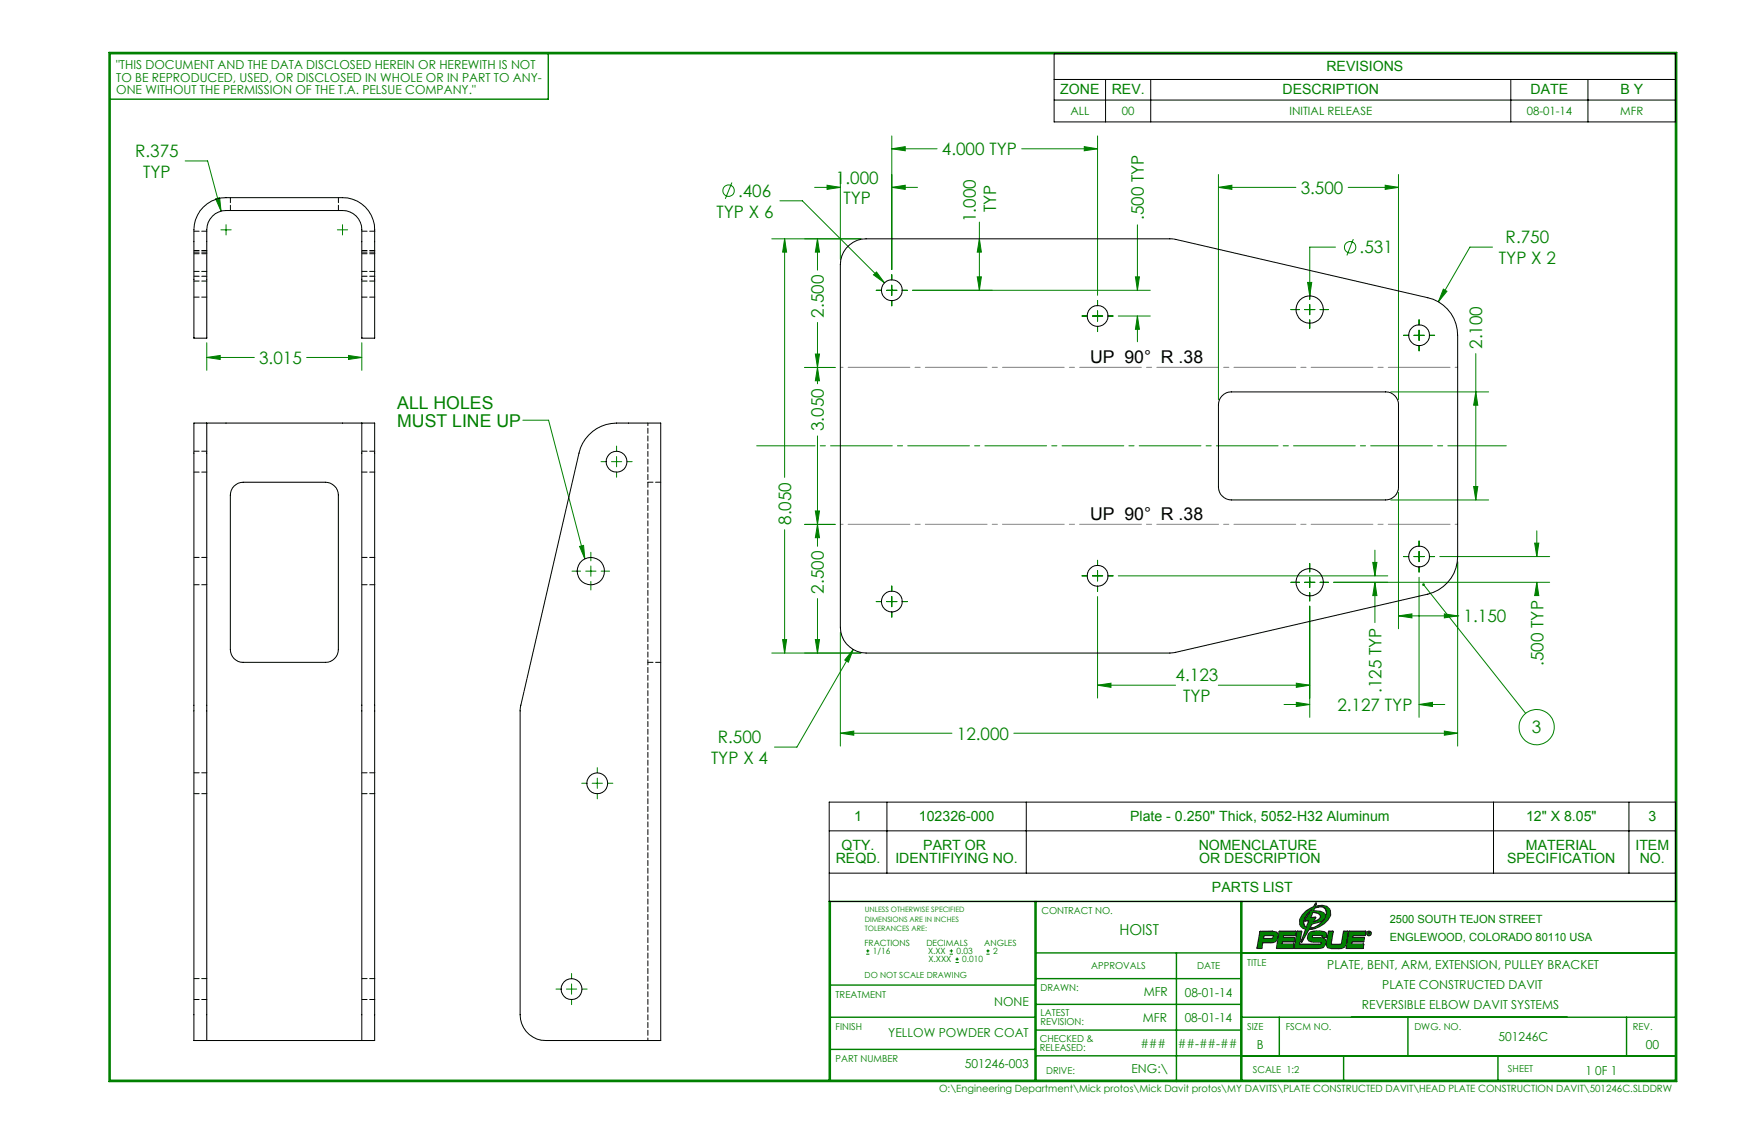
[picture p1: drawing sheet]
<svg xmlns="http://www.w3.org/2000/svg" width="432mm" height="279mm" viewBox="0 0 432 279" stroke-linecap="round" stroke-linejoin="round" font-family="sans-serif">
<g fill="none" stroke="#191924" stroke-width=".5">
<path d="M311.1 230l3-.1 1 .3a1.67 1.67 0 0 1-.2 2.1l-.6 .3h-2.7l-.2 1.4h-1zM312 230.8h2.3l.2 .3-.3 .6h-2.4zM315.9 229.9h4l-.1 .9h-3.1l-.1 .7h2.9l-.1 .9h-3l-.1 .7h3.1l-.2 .9h-4zM320.3 229.9h1l-.6 3.3h5.3l.3-.4v-.3l-.2-.1h-1.7a1.22 1.22 0 0 1-1.5-.8 1.22 1.22 0 0 1 .7-1.5 5.9 5.9 0 0 1 3.7 .2v1h-.8v-.4l-.3-.1h-2l-.3 .4 .1 .3 2.9 .2 .3 .4 .1 .5-.7 1.2-1.3 .2h-5.7zM322.5 224.9l1.8-1 .6-.9-.3 .8 1.8-.2 1.1 .2 .8 .8 .1 1.3a6.1 6.1 0 0 1-5.3 3.4l-1.8 3.1 1.2-3.1-.8-.3-.7-.7v-1.3l.6-1.1zM323.2 225h.4l-1.4 2.2h1.1l-.8 1.9-.4-.4-.4-1 .3-1zM323.3 224.9l.8-.6-.4 .6zM324.1 225l1.3 .3 .5 .4 .2 .6-.3 .5-.5 .4-1.2 .4 .6-1.1-1.3 .1zM324.5 224l1.3-.3 .8 .1 .7 .4 .3 1.1a4.7 4.7 0 0 1-4.4 3.9l.7-1.2 1.9-.5 .9-.5 .5-.8-.4-.8-.8-.4-1.9-.1zM328.1 229.9h.9l-.5 3v.1l.4 .2h2.2l.7-3.3h.9l-.4 2.8a1.43 1.43 0 0 1-1.9 1.3h-1.6l-1-.2-.2-.5v-.6zM333.1 229.9h4l-.1 .9h-3.1l-.1 .7h3l-.2 .9h-2.9l-.1 .7h3l-.2 .9h-3.9zM337.7 230.1l.6 .1-.2 .3 .1 .1-.2-.1-.3 .1z"/>
<path d="M337.9 230.2l.2 .1-.2 .1zM338.1 230.1h.1"/>
<circle cx="338" cy="230.4" r=".46"/>
</g>
<g fill="none" stroke="#008000" stroke-width=".25">
<path d="M148.4 113.9h1.3M151 113.9h2.5M152.2 110.1v1.3M152.2 112.7v2.5M152.2 116.5v1.3M154.8 113.9h1.3M145.9 136.3v2.1M145.9 139.7v2.5M141.2 141h2.1M144.6 141h2.5M145.9 143.5v2.1M148.4 141h2.1"/>
<path d="M143.6 193.3h1.3M146.2 193.3h2.5M147.5 189.5v1.3M147.5 192.1v2.5M147.5 195.9v1.3M150 193.3h1.3M137.3 244.1h1.3M139.8 244.1h2.6M141.1 240.3v1.3M141.1 242.9v2.5M141.1 246.7v1.3M143.7 244.1h1.3"/>
</g>
<g fill="none" stroke="#008000" stroke-width=".35">
<path d="M26.9 12.9h387v254h-387zM27.2 13.3h386.4v253.3h-386.4zM135.4 13.3v11.2h-108.2M205 222.5v44.1M255.5 222.5v44.1M255.8 235.2h157.8M255.8 222.5v44.1M290.4 235.2v31.7M306.3 222.5v44.1M306.6 222.5v44.1M413.6 222.5h-208.9v44.1M205 251.1h50.5"/>
<path d="M205 243.1h50.5M205 259h50.5M255.8 241.5h50.5M255.8 247.9h50.5M255.8 254.2h50.5M306.3 251.1h107.3M315.8 251.1v9.5M347.6 251.1v9.5M401.6 251.1v9.5M255.8 260.6h157.8M331.7 260.6v6M369.8 260.6v6"/>
</g>
<path d="M311.2 230l-.8 4h1l.2-1.4h2.2a1.35 1.35 0 0 0 1.5-1.1l.1-1-.4-.5zM312 230.8h2.3l.2 .1-.1 .6-.3 .2h-2.3zM315.9 229.9l-.7 4.1h4l.2-.9h-3.1l.1-.7h3l.1-.9h-2.9l.1-.7h3.1l.1-.9zM320.3 229.9l-.7 4.1h5.7a1.47 1.47 0 0 0 1.9-1.1l.1-.6a1.09 1.09 0 0 0-1.4-.8h-1.7a.41 .41 0 0 1-.3-.5 .41 .41 0 0 1 .6-.2h1.6a.31 .31 0 0 1 .4 .1 .31 .31 0 0 1 0 .4h.8l.1-.4a1 1 0 0 0-1.3-1h-1.1a1.54 1.54 0 0 0-1.7 .4 1.54 1.54 0 0 0-.2 1.7l.6 .4h2.5l.1 .4-.3 .4h-5.3l.6-3.3zM333.1 229.9l-.6 4.1h3.9l.2-.9h-3l.1-.7h2.9l.2-.9h-3l.1-.7h3.1l.1-.9zM337.5 230.4a.45 .45 0 0 0 .9 0 .45 .45 0 0 0-.9 0zM337.7 230.1l.6 .1-.2 .3 .1 .1-.2-.1-.3 .1zM337.9 230.2v.2h.2zM328.1 229.9l-.5 3.6 .2 .3 .6 .2h2.2a1.37 1.37 0 0 0 1.7-1.3l.4-2.8h-.9l-.5 3-.3 .3-2.5-.1 .5-3.2zM323.2 225h.4l-1.4 2.2h1.1l-.8 1.9-.2-.2a1.99 1.99 0 0 1 0-2.8zM324.5 224a2 2 0 0 1 3 .6 4.4 4.4 0 0 1-3.4 4.5l-.9 .1 .7-1.2a3.9 3.9 0 0 0 3.3-1.7 1.5 1.5 0 0 0-1.8-1.4h-1.3zM321.9 225.4a2.46 2.46 0 0 0-.7 3.2l.6 .5 .7 .2-1.2 3.1 1.8-3.1a5.8 5.8 0 0 0 5.4-3.9 1.96 1.96 0 0 0-2.6-1.8l-1.3 .2 .3-.8-.6 .9-1.2 .6zM323.3 224.9l.8-.6-.4 .6zM324.1 225a2 2 0 0 1 2 1.1 2.07 2.07 0 0 1-2 1.5l.6-1.1-1.3 .1z" fill-rule="evenodd" fill="#008000"/>
<g fill="none" stroke="#008000" stroke-width=".25">
<path d="M45.7 39.7h5.6l3.3 12.4M220.2 36.7l3.3-.5v1zM220.2 33.5v33M220.2 36.7h11.2M252.2 36.7h18.8M267.7 36.2l3.3 .5-3.3 .5zM271 33.5v39.4M53.2 49.1l1-.3 .4 3.3zM54.5 56.7h2.6M55.8 55.5v2.5M83.3 56.7h2.5M84.6 55.5v2.5"/>
<path d="M180.7 45l-1.6 4.1M190.5 58.9h22M192.5 49.6h5.6l20.3 20.2M193.7 58.9l.5 3.3h-1zM193.7 58.9v58.9M201.1 46.2h6.4M201.8 58.9l.5 3.3h-1zM201.8 58.9v7.8M204.2 45.7l3.3 .5-3.3 .5zM207.5 43.1v20.9M220.2 46.2l3.3-.5v1zM220.2 46.2h6.3"/>
<path d="M241.8 58.9l.5 3.3h-1zM241.8 54.8v16.8M280.8 55.5v16.1M300.8 46.2l3.3-.5v1zM300.8 43.1v55.5M300.8 46.2h19.1M332.8 46.2h12.5M334.1 59l-1.6 4M342 45.7l3.3 .5-3.3 .5zM345.3 43.1v55.5M201.8 79.6v15.1M215.7 67.8l.7-.7 2 2.7z"/>
<path d="M216.3 71.6h1.3M218.9 71.6h2.5M220.2 67.8v1.3M220.2 70.4v2.5M220.2 74.2v1.3M222.7 71.6h1.3M225.3 71.6h58.7M241.3 68.3h1l-.5 3.3zM267.1 78h1.3M269.7 78h2.5M271 74.2v1.3M271 76.7v2.6"/>
<path d="M273.5 78h1.3M276.1 78h7.9M280.3 68.3h1l-.5 3.3zM280.8 78v6.3M280.8 78l.5 3.3h-1zM318.7 76.4h2.1M322.1 76.4h2.5M322.8 69.7h1l-.4 3.3zM323.4 75.1v2.6M323.4 79v2M325.9 76.4h2.1M329.7 61h-6.3v12.9"/>
<path d="M350.3 78.9v1.3M356.3 71.4l.9 .5-2.1 2.6zM368.5 61h-5.6l-7.8 13.5M51 88.2l3.4-.5v1zM51 84.6v6.8M51 88.2h11.8M75.7 88.2h13.6M86 87.7l3.3 .5-3.3 .5zM89.3 84.6v6.8M198.6 90.7h7.6M201.3 87.4h1l-.5 3.3zM201.8 90.7l.5 3.3h-1z"/>
<path d="M271 80.5v1.3M343.4 96.7h24.1M346.5 82.8h1.3M349.1 82.8h2.5M350.3 81.5v2.5M350.3 85.3v1.3M352.9 82.8h1.3M364.3 87.3v36.1M364.3 96.7l.5 3.3h-1zM129.1 103.7h6.3l9 34.2M201.8 107.6v27.2M143.1 134.9l1-.3 .3 3.3z"/>
<path d="M193.7 130.7v30.5M198.6 129.4h7.6M201.3 126.1h1l-.5 3.3zM201.8 129.4l.5 3.3h-1zM271 138.3v1.3M323.4 139.1v2.1M338.9 138.8h1l-.5 3.3zM339.4 135.8v6.3M343.4 123.4h24.1M345.3 121.5v33.7M346.5 137.4h1.3M349.1 137.4h2.5"/>
<path d="M350.3 133.5v1.3M350.3 136.1v2.5M350.3 139.9v1.3M352.9 137.4h1.3M355.5 137.4h27.1M359.9 138.6v45.5M363.8 120.1h1l-.5 3.3zM378.9 134.1h1l-.5 3.3zM379.4 131v6.4M193.2 157.9h1l-.5 3.3zM201.3 157.9h1l-.5 3.3zM201.8 147.7v13.5"/>
<path d="M207.5 156.1v28M216.3 148.5h1.3M218.9 148.5h2.5M220.2 144.6v1.3M220.2 147.2v2.6M220.2 151v1.3M222.7 148.5h1.3M267.1 142.1h1.3M269.7 142.1h2.5M271 140.9v2.5M271 144.7v1.3M271 147.2v25.1"/>
<path d="M273.5 142.1h1.3M276.1 142.1h66.5M318.7 143.7h2.1M322.1 143.7h2.5M323.4 142.5v2.5M323.4 146.3v2M323.4 149.6v27.5M325.9 143.7h2.1M329.2 143.7h53.4M339.4 143.7l.5 3.3h-1zM339.4 143.7v10M345.3 152l3.3-.5v1z"/>
<path d="M345.3 152h14.9M350.3 142.5v34.6M351.4 144.3l25.3 31.8M356.6 151.5l3.3 .5-3.3 .5zM379.4 143.7v3.3M379.4 143.7l.5 3.3h-1zM190.5 161.2h22M210.6 160.3l-1.2 3.1-.8-.5zM210.6 160.3l-13.9 24.1h-5.5M271 169.1l3.3-.5v1.1zM271 169.1h19.2M300.8 169.1h22.6"/>
<path d="M317 173.9h6.4M320 168.6l3.4 .5-3.4 .6zM320 173.4l3.4 .5-3.4 .5zM350.3 173.9l3.4-.5v1zM350.3 173.9h6.4M207.5 181l3.3-.6v1.1zM207.5 181h27.5M250.3 181h109.6M356.6 180.4l3.3 .6-3.3 .5zM213.9 235.5h.7M213.9 234.7h.7M214.2 234.3v.8"/>
<path d="M234.5 235.5h.8M234.5 234.7h.8M234.9 234.3v.8M235.9 237.6h.8M235.9 236.7h.8M236.3 236.3v.8M243.5 235.5h.8M243.5 234.7h.8M243.9 234.3v.8"/>
<circle cx="179.9" cy="47.1" r="1.41"/>
<circle cx="333.3" cy="61" r="1.41"/>
<circle cx="379.4" cy="179.5" r="4.3"/>
</g>
<g fill="none" stroke="#000" stroke-width=".25">
<path d="M260.2 13.3h153.4v16.8h-153.4zM260.2 19.6h153.4M272.9 19.6v10.5M284.1 19.6v10.5M373 19.6v10.5M392 19.6v10.5M260.2 24.7h153.4M204.7 198h209v24.5h-209zM219 198v17.5M253.4 198v17.5M368.7 198v17.5M402.2 198v17.5"/>
<path d="M204.7 215.5h209M204.7 205.1h209"/>
</g>
<path d="M186.8 110h185.1" fill="none" stroke="#008000" stroke-width=".25" stroke-dasharray="15.2 1.3 1.3 1.3" stroke-dashoffset=".8"/>
<path d="M359.9 90.7h-152.4M207.5 129.4h152.4" fill="none" stroke="#808080" stroke-width=".25" stroke-dasharray="15.2 1.3 1.3 1.3" stroke-dashoffset="-1.9"/>
<g fill="#008000">
<path d="M143.1 134.9l1-.3 .3 3.3z"/>
<path d="M351.2 144a.34 .34 0 0 1 .6 .2 .34 .34 0 0 1-.4 .4 .34 .34 0 0 1-.2-.5l.2 .2z"/>
<path d="M356.6 180.4l3.3 .6-3.3 .5zM207.5 181l3.3-.6v1.1z"/>
<path d="M53.2 49.1l1.4 3-.4-3.3zM215.7 67.8l2.7 2-2-2.7zM322.8 69.7l.6 3.3 .4-3.3zM356.3 71.4l-1.2 3.1 2.1-2.6zM210.6 160.3l-2 2.6 .8 .5z"/>
<path d="M86 87.7l3.3 .5-3.3 .5zM51 88.2l3.4-.5v1z"/>
<path d="M363.8 120.1h1l-.5 3.3zM364.3 96.7l.5 3.3h-1zM280.8 78l.5 3.3h-1zM280.3 68.3h1l-.5 3.3zM379.4 143.7l.5 3.3h-1zM378.9 134.1h1l-.5 3.3zM201.3 157.9h1l-.5 3.3zM201.8 129.4l.5 3.3h-1z"/>
<path d="M201.3 87.4h1l-.5 3.3zM201.8 58.9l.5 3.3h-1z"/>
<path d="M193.7 58.9l.5 3.3h-1zM193.2 157.9h1l-.5 3.3zM241.8 58.9l.5 3.3h-1zM241.3 68.3h1l-.5 3.3zM338.9 138.8h1l-.5 3.3zM339.4 143.7l.5 3.3h-1zM201.8 90.7l.5 3.3h-1zM201.3 126.1h1l-.5 3.3z"/>
<path d="M300.8 46.2l3.3-.5v1zM342 45.7l3.3 .5-3.3 .5zM345.3 152l3.3-.5v1zM356.6 151.5l3.3 .5-3.3 .5zM204.2 45.7l3.3 .5-3.3 .5zM220.2 46.2l3.3-.5v1zM220.2 36.7l3.3-.5v1zM267.7 36.2l3.3 .5-3.3 .5zM271 169.1l3.3-.5v1.1zM320 168.6l3.4 .5-3.4 .6zM320 173.4l3.4 .5-3.4 .5zM350.3 173.9l3.4-.5v1z"/>
</g>
<g fill="none" stroke="#000" stroke-width=".25">
<path d="M50.2 51.1a7.7 7.7 0 0 1 5.6-2.3h28.8a7.9 7.9 0 0 1 7.9 7.9v26.8h-3.2v-22.6a16 16 0 0 0-.3-6 4.7 4.7 0 0 0-4.4-2.9h-28.8a4.8 4.8 0 0 0-4.8 4.7v26.8h-3.1v-22.6a16.5 16.5 0 0 1 .9-7.8zM209 61.2a6.4 6.4 0 0 1 4.8-2.3l75.9 .1 62.8 14.5a9.5 9.5 0 0 1 7.4 9.3v54.6a9.5 9.5 0 0 1-7.4 9.2l-62.8 14.5-75.9 .1a6.5 6.5 0 0 1-6.3-6.4v-89.5a6.4 6.4 0 0 1 1.5-4.1zM301.8 97.6a2.89 2.89 0 0 1 2.2-.9h38.1a3.1 3.1 0 0 1 3.2 3.2v20.3a3.2 3.2 0 0 1-3.2 3.2h-38.1a3.3 3.3 0 0 1-3.2-3.2v-20.3a3.1 3.1 0 0 1 1-2.3zM51 104.4h-3.1v152.4h3.1M51 104.4v152.4M51 104.4h38.3M57.8 120a3.1 3.1 0 0 1 2.2-1h20.4a3.3 3.3 0 0 1 3.1 3.2v38.1a3.2 3.2 0 0 1-3.1 3.2h-20.4a3.1 3.1 0 0 1-3.1-3.2v-38.1a3.3 3.3 0 0 1 .9-2.2zM89.3 104.4v152.4M89.3 104.4h3.2v152.4h-3.2M145.3 107.4a9.5 9.5 0 0 1 6.9-3h10.9v152.4h-28.3a6.3 6.3 0 0 1-6.4-6.3v-75.7l14.5-63a9 9 0 0 1 2.4-4.4zM51 256.8h38.3"/>
<circle cx="220.2" cy="71.6" r="2.59"/>
<circle cx="271" cy="78" r="2.59"/>
<circle cx="323.3" cy="76.4" r="3.4"/>
<circle cx="350.4" cy="82.8" r="2.59"/>
<circle cx="152.2" cy="114" r="2.58"/>
<circle cx="350.4" cy="137.4" r="2.59"/>
<circle cx="145.9" cy="141" r="3.4"/>
<circle cx="220.2" cy="148.5" r="2.59"/>
<circle cx="271" cy="142.1" r="2.59"/>
<circle cx="323.3" cy="143.7" r="3.4"/>
<circle cx="147.5" cy="193.3" r="2.58"/>
<circle cx="141.1" cy="244.1" r="2.58"/>
</g>
<g fill="none" stroke="#000" stroke-width=".25" stroke-dasharray="1.3 .6">
<path d="M51.1 57.1h-3.2M56.9 48.8v3.1M83.5 48.8v3.1M92.5 57.1h-3.1M47.9 62.2h3.2M47.9 69.4h3.2M47.9 67h3.2M47.9 73.3h3.2M51.1 62.6h-3.2M51.1 61.8h-3.2M51.1 68.2h-3.2M89.4 62.2h3.1"/>
<path d="M89.4 69.4h3.1M89.4 67h3.1M89.4 73.3h3.1M92.5 62.6h-3.1M92.5 61.8h-3.1M92.5 68.2h-3.1M47.9 116.5h3.2M51.1 111.4h-3.2M89.4 116.5h3.1M92.5 111.4h-3.1M163.1 119h-3.1M51.1 137.6h-3.2"/>
<path d="M92.5 137.6h-3.1M47.9 144.3h3.2M89.4 144.3h3.1M163.1 163.5h-3.1M47.9 195.9h3.2M51.1 190.7h-3.2M89.4 195.9h3.1M92.5 190.7h-3.1M47.9 246.7h3.2M51.1 241.5h-3.2M89.4 246.7h3.1M92.5 241.5h-3.1"/>
</g>
<path d="M160 256.8v-152.4" fill="none" stroke="#000" stroke-width=".25" stroke-dasharray="1.3 .6" stroke-dashoffset=".6"/>
<g font-size="4.4">
<text x="269.1" y="89.7">UP 90° R .38</text>
<text x="269.1" y="128.5">UP 90° R .38</text>
</g>
<g font-size="4.4" fill="#008000">
<text x="98.1" y="100.9">ALL HOLES</text>
<text x="98.1" y="105.4">MUST LINE UP</text>
</g>
<g font-size="4.2" fill="#008000">
<text x="33.4" y="38.8">R.375</text>
<text x="232.5" y="38.3">4.000 TYP</text>
<text x="35.3" y="43.8">TYP</text>
<text x="206.4" y="45.3">1.000</text>
<text x="321.1" y="47.8">3.500</text>
<text x="176.9" y="53.7">TYP X 6</text>
<text x="182.2" y="48.6">.406</text>
<text x="208.3" y="50.3">TYP</text>
<text x="245.9" y="52.4" transform="rotate(-90 245.9 52.4)">TYP</text>
<text x="240.9" y="54.8" transform="rotate(-90 240.9 54.8)">1.000</text>
<text x="282.4" y="54.3" transform="rotate(-90 282.4 54.3)">.500 TYP</text>
<text x="335.7" y="62.6">.531</text>
<text x="370.1" y="65.1">TYP X 2</text>
<text x="371.7" y="60.1">R.750</text>
<text x="203.4" y="78.4" transform="rotate(-90 203.4 78.4)">2.500</text>
<text x="64" y="89.8">3.015</text>
<text x="366" y="86.1" transform="rotate(-90 366 86.1)">2.100</text>
<text x="203.4" y="106.4" transform="rotate(-90 203.4 106.4)">3.050</text>
<text x="195.3" y="129.5" transform="rotate(-90 195.3 129.5)">8.050</text>
<text x="203.4" y="146.5" transform="rotate(-90 203.4 146.5)">2.500</text>
<text x="361.3" y="153.6">1.150</text>
<text x="381" y="164.4" transform="rotate(-90 381 164.4)">.500 TYP</text>
<text x="290.2" y="168.2">4.123</text>
<text x="292.1" y="173.2">TYP</text>
<text x="341.1" y="171" transform="rotate(-90 341.1 171)">.125 TYP</text>
<text x="330.2" y="175.5">2.127 TYP</text>
<text x="177.2" y="183.5">R.500</text>
<text x="236.2" y="182.5">12.000</text>
<text x="378.2" y="181">3</text>
<text x="175.5" y="188.5">TYP X 4</text>
</g>
<text font-size="3.7" fill="#008000" x="276.3" y="230.9">HOIST</text>
<g font-size="3.5" fill="#008000">
<text x="327.5" y="17.6">REVISIONS</text>
<text x="261.8" y="23.3">ZONE</text>
<text x="274.5" y="23.3">REV.</text>
<text x="316.6" y="23.3">DESCRIPTION</text>
<text x="377.9" y="23.3">DATE</text>
<text x="400.1" y="23.3">B Y</text>
<text x="210.9" y="202.7">1</text>
<text x="226.9" y="202.7">102326-000</text>
<text x="279" y="202.7">Plate - 0.250&quot; Thick, 5052-H32 Aluminum</text>
<text x="376.7" y="202.7">12&quot; X 8.05&quot;</text>
<text x="407" y="202.7">3</text>
<text x="207.8" y="209.8">QTY.</text>
<text x="227.9" y="209.8">PART OR</text>
<text x="295.9" y="209.8">NOMENCLATURE</text>
<text x="376.7" y="209.8">MATERIAL</text>
<text x="403.8" y="209.8">ITEM</text>
<text x="206.3" y="213.1">REQD.</text>
<text x="221.1" y="213.1">IDENTIFIYING NO.</text>
<text x="296" y="213.1">OR DESCRIPTION</text>
<text x="372.1" y="213.1">SPECIFICATION</text>
<text x="404.8" y="213.1">NO.</text>
<text x="299.2" y="220.2">PARTS LIST</text>
</g>
<g font-size="3" fill="#008000">
<text x="28.7" y="17.1">&quot;THIS DOCUMENT AND THE DATA DISCLOSED HEREIN OR HEREWITH IS NOT</text>
<text x="28.7" y="20.1">TO BE REPRODUCED, USED, OR DISCLOSED IN WHOLE OR IN PART TO ANY-</text>
<text x="28.7" y="23.2">ONE WITHOUT THE PERMISSION OF THE T.A. PELSUE COMPANY.&quot;</text>
<text x="327.7" y="239.3">PLATE, BENT, ARM, EXTENSION, PULLEY BRACKET</text>
<text x="282.4" y="245.8">MFR</text>
<text x="292.5" y="246">08-01-14</text>
<text x="341.2" y="244">PLATE CONSTRUCTED DAVIT</text>
<text x="245.5" y="248.3">NONE</text>
<text x="336.2" y="249">REVERSIBLE ELBOW DAVIT SYSTEMS</text>
<text x="219.3" y="256">YELLOW POWDER COAT</text>
<text x="282.1" y="252.2">MFR</text>
<text x="292.5" y="252.2">08-01-14</text>
<text x="370" y="257">501246C</text>
<text x="238.2" y="263.7">501246-003</text>
<text x="281.5" y="258.6">###</text>
<text x="290.8" y="258.6">##-##-##</text>
<text x="310.3" y="258.9">B</text>
<text x="406.3" y="259">00</text>
<text x="279.4" y="264.9">ENG:\</text>
<text x="391.4" y="265.2">1 0F 1</text>
</g>
<g font-size="2.8" fill="#008000">
<text x="264.3" y="28.4">ALL</text>
<text x="277" y="28.4">00</text>
<text x="318.4" y="28.4">INITIAL RELEASE</text>
<text x="376.9" y="28.4">08-01-14</text>
<text x="400" y="28.4">MFR</text>
<text x="343.1" y="227.8">2500 SOUTH TEJON STREET</text>
<text x="343.1" y="232.4">ENGLEWOOD, COLORADO 80110 USA</text>
</g>
<text font-size="2.5" fill="#008000" x="231.9" y="269.6">O:\Engineering Department\Mick protos\Mick Davit protos\MY DAVITS\PLATE CONSTRUCTED DAVIT\HEAD PLATE CONSTRUCTION DAVIT\501246C.SLDDRW</text>
<g font-size="2.4" fill="#008000">
<text x="257.1" y="225.6">CONTRACT NO.</text>
<text x="269.4" y="239.2">APPROVALS</text>
<text x="295.5" y="239.2">DATE</text>
<text x="307.9" y="238.3">TITLE</text>
<text x="256.9" y="244.7">DRAWN:</text>
<text x="206.3" y="246.3">TREATMENT</text>
<text x="256.9" y="250.7">LATEST</text>
<text x="206.3" y="254.2">FINISH</text>
<text x="256.7" y="257.1">CHECKED &amp;</text>
<text x="256.9" y="252.9">REVISION:</text>
<text x="307.9" y="254.2">SIZE</text>
<text x="317.4" y="254.2">FSCM NO.</text>
<text x="349.2" y="254.2">DWG. NO.</text>
<text x="403.2" y="254.2">REV.</text>
<text x="206.3" y="262.1">PART NUMBER</text>
<text x="256.7" y="259.3">RELEASED:</text>
<text x="258.3" y="265.2">DRIVE:</text>
<text x="309.3" y="264.8">SCALE 1:2</text>
<text x="372.3" y="264.6">SHEET</text>
</g>
<g font-size="2.1" fill="#008000">
<text x="213.4" y="233.5">FRACTIONS</text>
<text x="228.7" y="233.5">DECIMALS</text>
<text x="243" y="233.5">ANGLES</text>
<text x="215.5" y="235.5">1/16</text>
<text x="229.1" y="235.5">X.XX</text>
<text x="229.2" y="237.5">X.XXX</text>
<text x="236.2" y="235.5">0.03</text>
<text x="237.6" y="237.5">0.010</text>
<text x="245.2" y="235.5">2</text>
<text x="213.5" y="241.5">DO NOT SCALE DRAWING</text>
</g>
<g font-size="1.8" fill="#008000">
<text x="213.5" y="225.1">UNLESS OTHERWISE SPECIFIED</text>
<text x="213.5" y="227.5">DIMENSIONS ARE IN INCHES</text>
<text x="213.5" y="229.8">TOLERANCES ARE:</text>
</g>
</svg>
